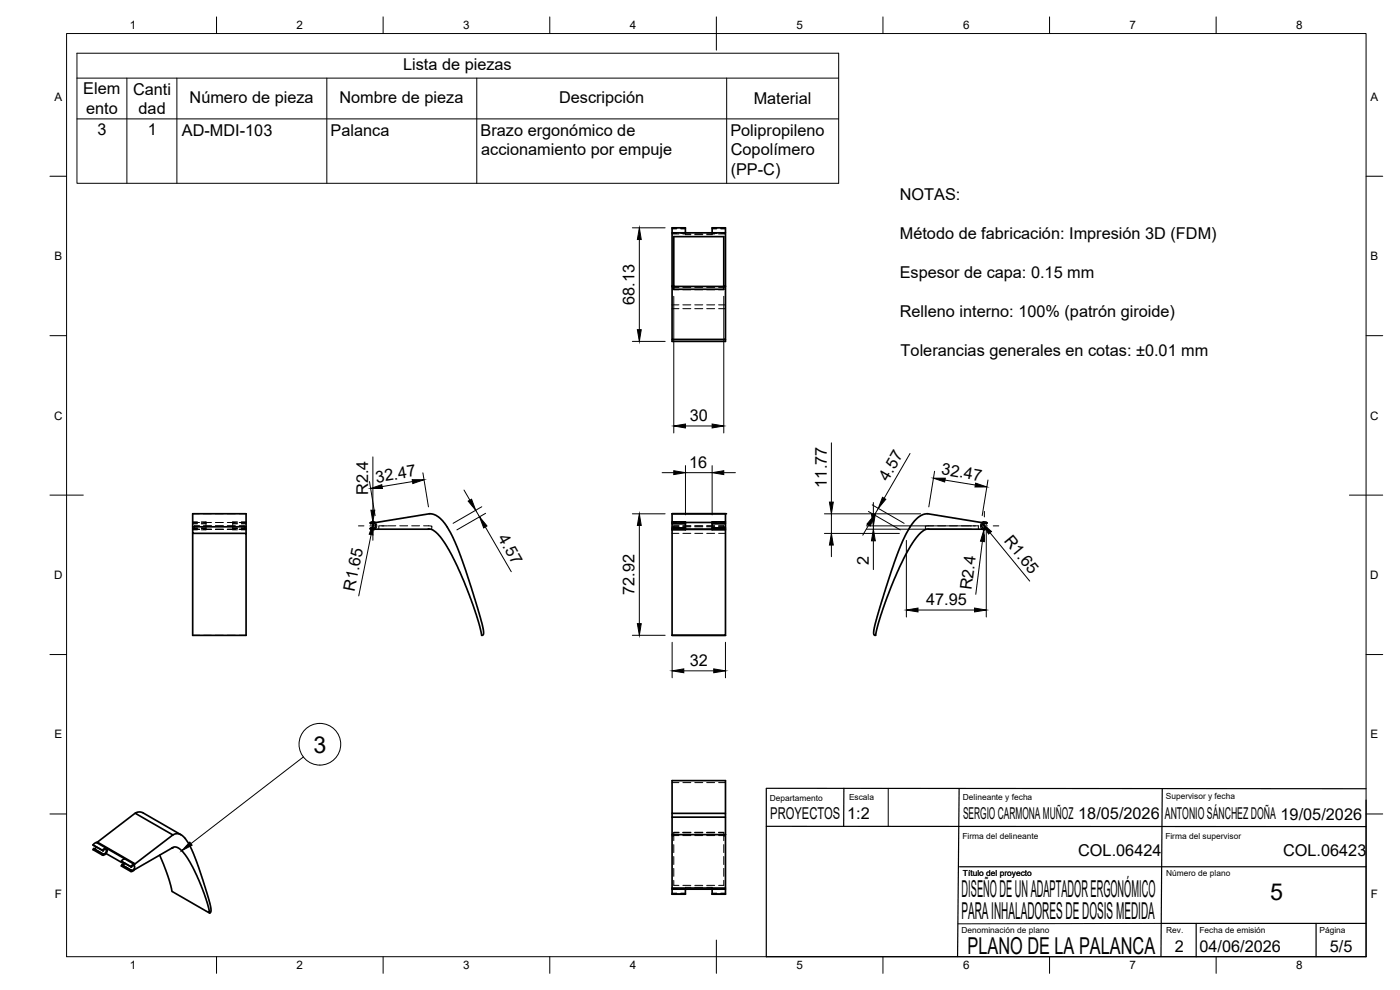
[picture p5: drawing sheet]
<svg xmlns="http://www.w3.org/2000/svg" width="420mm" height="297mm" viewBox="0 0 420 297" stroke-linecap="round" stroke-linejoin="round" font-family="sans-serif">
<!-- layer: Hidden -->
<g fill="none" stroke="#000" stroke-width=".3">
<path d="M201.7 68.6h1.4M201.7 68.4h1.4M201.7 70.2h2.1M201.7 70h1.4M204.3 68.6h1.4M204.3 68.4h1.4M204.3 70h1.4M204.9 70.2h2.4M205.7 69.9v.5h1.6M208.5 70.2h2.4M208.5 70.4h2.4M212.1 70.2h2.4"/>
<path d="M213.7 69.9v.5h-1.6M213.7 68.6h1.4M213.7 68.4h1.4M213.7 70h1.4M215.7 70.2h2M216.3 68.6h1.4M216.3 68.4h1.4M216.3 70h1.4M201.7 91.5h2.1M201.7 86.2h2.1M201.7 92.6h2.1M202.2 86.8l1.6 .1"/>
<path d="M202.2 86.9h1.6M204.9 86.9h2.4M204.9 91.5h2.4M204.9 86.2h2.4M204.9 92.6h2.4M208.5 86.9h2.4M208.5 91.5h2.4M208.5 86.2h2.4M208.5 92.6h2.4M212.1 86.9h2.4M212.1 91.5h2.4M212.1 86.2h2.4"/>
<path d="M212.1 92.6h2.4M215.7 91.5h2M215.7 86.2h2M215.7 92.6h2M217.2 86.8l-1.5 .1M217.2 86.9h-1.5M57.8 158.7l2.1 .1M57.8 156.8h2.1M57.8 158.6h1.4M57.8 156.9h1.4M57.8 154.1h2.1M57.8 158.4h1.4"/>
<path d="M57.8 157.2h1.4M57.8 159h1.4M57.8 156.6h1.4M58.3 157.8v1h1.6M59.9 157.8h-1.6h1.6M60.4 156.6h1.4v2.4h-1.4M60.4 158.6h1.4M60.4 156.9h1.4M60.4 158.4h1.4M60.4 157.2h1.4M61.1 158.8h2.4M61.1 157.8h2.4"/>
<path d="M61.1 156.8h2.4M61.1 154.1h2.4M64.6 158.8h2.4M64.6 157.8h2.4M64.6 156.8h2.4M64.6 154.1h2.4M68.2 158.8h2.4M68.2 157.8h2.4M68.2 156.8h2.4M68.2 154.1h2.4M69.8 158.6h1.4M69.8 156.9h1.4"/>
<path d="M69.8 158.4h1.4M69.8 157.2h1.4M71.2 156.6h-1.4v2.4h1.4M71.8 157.8h1.5h-1.5M71.8 156.8h2.1M71.8 154.1h2.1M72.4 158.6h1.5M72.4 156.9h1.5M72.4 158.4h1.5M72.4 157.2h1.5M72.4 159h1.5M72.4 156.6h1.5"/>
<path d="M73.3 157.8v1h-1.5M73.9 158.7l-2.1 .1M112.5 156.8a1.21 1.21 0 0 1 0 2M115.2 157.8h-1.5v1M116.4 157.8h2.4M120 157.8h2.3M123.5 157.8h2.4M127.1 157.8h2.5l-.1 1M201.7 158.1h2.1M201.7 156.8h1.4M201.7 158.6h1.4M201.7 156.9h1.4"/>
<path d="M202.2 158.8h1.6M202.2 158.8h5.1M202.2 157.8h1.6M203.1 158.8h-1.4h.5M203.8 157.8h-1.6v1M204.3 158.8h1.4M204.3 156.8h1.4M204.3 158.6h1.4M204.3 156.9h1.4M204.9 157.8h2.4M204.9 158.1h2.4M208.5 158.8h2.4"/>
<path d="M208.5 157.8h2.4M208.5 158.1h2.4M212.1 158.8h5.1M212.1 157.8h2.4M212.1 158.1h2.4M213.7 158.8h1.4M213.7 156.8h1.4M213.7 158.6h1.4M213.7 156.9h1.4M215.7 158.8h1.5M215.7 157.8h1.5v1M215.7 157.8h1.5"/>
<path d="M215.7 158.1h2M216.3 158.8h1.4M216.3 156.8h1.4M216.3 158.6h1.4M216.3 156.9h1.4M280.2 157.8h-2.5l.1 1M281.4 157.8h2.4M285 157.8h2.3M288.5 157.8h2.4M292.1 157.8h1.5v1M294.8 156.8a1.21 1.21 0 0 0 0 2M201.7 160h2.1"/>
<path d="M204.9 160h2.4M208.5 160h2.4M212.1 160h2.4M215.7 160h2M57.8 190.6h2.1M61.1 190.6h2.4M64.6 190.6h2.4M68.2 190.6h2.4M71.8 190.6h2.1M201.7 234.8h2.1M204.9 234.8h2.4M208.5 234.8h2.4"/>
<path d="M212.1 234.8h2.4M215.7 234.8h2M201.7 250.8h.5M202.2 250.7v1.5M202.2 253.4v2.4M202.2 257v2.4M202.2 249.9h1.6M202.2 249.8h1.6M202.2 250.7h1.6M203.8 249.7h-1.6v1M204.9 249.9h2.4M204.9 249.8h2.4"/>
<path d="M204.9 250.7h2.4M204.9 249.7h2.4M208.5 249.9h2.4M208.5 249.8h2.4M208.5 250.7h2.4M208.5 249.7h2.4M212.1 249.9h2.4M212.1 249.8h2.4M212.1 250.7h2.4M212.1 249.7h2.4M215.7 249.7h1.5v1M215.7 249.9h1.5"/>
<path d="M215.7 249.8h1.5M215.7 250.7h1.5M217.2 250.8h.5M217.2 250.7v1.5M217.2 253.4v2.4M217.2 257v2.4M201.7 268h1.4M201.7 266.6h1.4M202.2 260.6v2.3M202.2 264.1v1.5h1.6M204.3 268h1.4M204.3 266.6h1.4"/>
<path d="M204.9 265.6h2.4M207.3 266.2h-1.6v.6M208.5 265.6h2.4M208.5 266.2h2.4M212.1 266.2h1.6v.6M212.1 265.6h2.4M213.7 268h1.4M213.7 266.6h1.4M216.3 268h1.4M216.3 266.6h1.4M217.2 260.6v2.3M217.2 264.1v1.5h-1.5"/>
</g>
<!-- layer: Visible -->
<g fill="none" stroke="#000" stroke-width=".51">
<path d="M201.7 69.9h4M213.7 69.9h-8v-1.5h-4v17.5h.5v-14.9h15v14.9M213.7 69.9v-1.5h4v17.5h-.5M213.7 69.9h4M201.7 85.9h.5v.9h15v-.9h.5v15.9h-16zM202.2 85.9h15M201.7 101.8v.6h16v-.6M57.8 154.1h16.1v4h-16.1zM57.8 158.1v1.9h16.1v30.6h-16.1v-30.6M73.9 158.1v1.9M111.3 157.1a.85 .85 0 0 1 1.2 .1 .85 .85 0 0 1 0 1.2 .85 .85 0 0 1-1.2 0l-.2 .2a1.24 1.24 0 0 0 1.4 .2l16.6-.1 1 .4 1.1 .9 1.6 1.9 1.9 3 3.3 6.7 4.2 10.6 2.2 7.5a.52 .52 0 0 0 0 .6 .52 .52 0 0 0 .5 .2l.2-.5v-1.1l-1-3.8-5.8-18.2-3-6.9-1.4-2.4-1.7-1.9a4.9 4.9 0 0 0-3.3-1.6l-16.4 2.7a1.15 1.15 0 0 0-1.4 .1l.2 .3M201.7 159v31.6h16v-31.6"/>
<path d="M201.7 154.1h16M201.7 154.1v4.9M201.7 156.6h4v1.8M201.7 158.4h4M201.7 158.6h4M201.7 157.2h4M201.7 156.9h4M205.7 158.4v.6h-4M205.7 158.8h8M205.7 156.8h8M213.7 158.4h4M213.7 158.6h4"/>
<path d="M213.7 157.2h4M213.7 156.9h4M217.7 154.1v4.9M217.7 156.6h-4v2.4h4M296.3 156.9a1.6 1.6 0 0 0-1.9-.1l-16-2.7a6.7 6.7 0 0 0-5.2 4l-2.4 4.3-2.4 6.4-4.6 14.4-1.2 4.1-.4 2.4a.53 .53 0 0 0 0 .6 .53 .53 0 0 0 .6 .2l.7-3.2 1.5-4.8 3.5-9 3.8-8 1.9-3.1 1.8-2.2 1.3-1.1 .9-.4 16.6 .1a1.26 1.26 0 0 0 1.5-.2l-.3-.2a.82 .82 0 0 1-1.1 0 .82 .82 0 0 1-.1-1.2 .82 .82 0 0 1 1.2 0l.2-.3M201.7 190.6h.1M201.7 190.6h16M217.7 190.6h.1M27.9 253.5l3 1.8-.1-.1M27.9 253.5l2.9 1.7M28.1 254.6l-.2 .3 2.9 1.7M28.1 254.6l2.8 1.7"/>
<path d="M28.9 254.1l-.4 .4-.4 .1M29 252.8l2.8 1.6M29 252.8l-.6 .2-.5 .5M29.2 252.7l11.3 6.5M30.9 256.3l-.1 .3M31 255.3l.6-.5a.82 .82 0 0 1 .2 .9 .82 .82 0 0 1-.8 .5M31.8 254.4l8.5 4.9M31.8 256.1l5.5 3.1M31.8 256.1l-.5 .4-.5 .1M31.8 254.4l-.5 .2-.5 .6M32.1 254.6l.1 .6-.4 .9M36.6 259.5l2.8 1.6-.2 .4"/>
<path d="M36.6 259.5l-.2 .3 2.8 1.7M36.6 258.5l-.2-.1 3 1.7M36.6 259.5l2.8 1.6M37.4 259l-.4 .4-.4 .1M37.5 257.7l-.6 .2-.5 .5M40.3 259.3l-.8 .4-.2 .3 .1 .1M40.6 244l-11.6 8.8M47.9 256.6l2.6 6.6 1.1 4.2 11.3 6.6-1.6-5.7-3-7.2-2.7-4.6-1.2-1.4-1-.8-.8-.2-.7 .2-12.1 7.1h-.5M51.9 250.5l1.4-.4 1.3 .5 1 1 1.6 2.6 2.4 5.9 3.1 9.7 .6 3.1-.1 .7-.3 .4M51.9 250.5l-11.6 8.8M54.3 250.5l-11.5-6.7-1.1-.2-1.1 .4 11.3 6.5M201.7 245.2h16v5.2h-16z"/>
<path d="M201.7 250.4v17.9h4v-1.5M201.7 244v1.2M217.7 244v-9.8h-16v9.8h16v1.2M217.7 250.4v17.9h-4v-1.5M39.4 260.2l.7-.5a.82 .82 0 0 1 .2 .9 .82 .82 0 0 1-.8 .5M201.7 266.8h16M201.7 266.5h16"/>
</g>
<g fill="#000">
<circle cx="128.5" cy="158.8" r=".25"/>
<circle cx="217.7" cy="154.1" r=".25"/>
<circle cx="51.6" cy="254.5" r=".25"/>
</g>
<!-- layer: BORDER -->
<g fill="none" stroke="#000" stroke-width=".3">
<path d="M20 10.1h390v276.9h-390zM65 5.1v5M115 5.1v5M165 5.1v5M215 5.1v10M265 5.1v5M315 5.1v5M365 5.1v5M15 52.9h5M410 52.9h5M15 100.7h5M410 100.7h5"/>
<path d="M15 148.6h10M405 148.6h10M15 196.4h5M410 196.4h5M15 244.2h5M410 244.2h5M65 287v5M115 287v5M165 287v5M215 282.1v9.9M265 287v5M315 287v5"/>
<path d="M365 287v5"/>
</g>
<!-- layer: TITLEBLOCK -->
<path d="M230 236.6v50.4h180v-46.9M230 236.5l180 .2M253.3 236.5l-.1 11.5M287.8 236.6l-.4 50.4M348.8 236.6l-.4 50.4M230 247.9l180 .1M288 260.1h122M348.5 277.1h61.5M359 277.1v9.9M395 277.1v9.9" fill="none" stroke="#000" stroke-width=".36"/>
<path d="M266.6 236.5v11.5M348.5 277.1l-61 .1" fill="none" stroke="#000" stroke-width=".3"/>
<!-- layer: Smart Centers -->
<path d="M107.6 157.8h1.6M111 157.8h1.8M111.9 153.4v1.7M111.9 156.9v1.8M114.6 157.8h1.6M291.1 157.8h1.6M294.5 157.8h1.8M295.4 153.4v1.7M295.4 156.9v1.8M298.1 157.8h1.6M111.9 160.5v1.6M295.4 160.5v1.6" fill="none" stroke="#000" stroke-width=".3"/>
<!-- layer: FD_Dimensions -->
<g fill="none" stroke="#000" stroke-width=".3">
<path d="M189.8 68.4h9.8M191.9 71.9v27M202.2 88.9v41M217.2 88.9v41M189.8 102.4h9.8M111.9 137.1v16M205.7 139.7v14.8M205.7 127.8h8M213.7 139.7v14.8M249.5 132.9v17.8M273.1 136.1l-7.8 13.4M110.9 144.5l1.7 10.2"/>
<path d="M112.2 156.6h-.3v1.2M123.8 144.5l-9.1 1.5M126.9 141.9l1.7 10.2M139.3 147l1.7 3.1M142.8 153.1l1.1 2M144.6 152l-8.6 5M145.6 158.1l7.8 13.4M145.7 154l-8.6 5M189.8 154.2h9.8M191.9 157.7v29.4M198.7 141.8h3.5M205.7 141.8h8"/>
<path d="M217.2 141.8h3.5M247.4 154.2h28.9M249.5 154.2v5.8M260 157.8h31.5M260 158.8h31.5M260.6 153.5l9.6 5.5M260.7 157.6l-1.8 3M261.8 151.5l9.5 5.5M262.1 150.8v3.5M262.1 157.8v1M263.6 152.5l-1.2 2M280.5 141.4l-1.8 10.7"/>
<path d="M283.6 144l9.1 1.5M295.4 157.8v1.2M296 159.3v25.8M296.5 144l-1.7 10.7M297.1 159.8l11.9 14.6M111.4 160.4l-3.7 18.4M247.4 160h22.5M249.5 163.5v3.5M262.1 162.3v8.6M272 162.1v23M294.8 162.4l-2 15.9M189.8 190.6h9.8"/>
<path d="M201.7 192.7v10.7M217.7 192.7v10.7M275.5 183h17M205.2 201.3h9"/>
</g>
<g fill="#000" stroke="#000" stroke-width=".3">
<path d="M191.9 68.4l.5 3.5h-1.1zM191.3 98.9h1.1l-.5 3.5zM202.2 127.8l3.5-.6v1.2zM213.7 127.2l3.5 .6-3.5 .6zM111.3 153.1h1.2l-.6 3.5zM111.2 146.6l3.4-1.2 .2 1.2zM123.7 143.9h3.6l-3.4 1.2zM140.5 150.4l1-.6 1.3 3.3zM143.9 155.1l2.3 2.7-1 .6zM191.9 154.2l.5 3.5h-1.1zM202.2 141.2l3.5 .6-3.5 .6zM213.7 141.8l3.5-.6v1.2z"/>
<path d="M248.9 150.7h1.2l-.6 3.5zM262.4 154.5l-1.2 3.3-1-.5zM261.5 154.3h1.2l-.6 3.5zM264.8 149.2l1 .6-2.2 2.7zM280.1 143.5h3.6l-.2 1.1zM292.8 145l3.4 1.1h-3.6zM294.9 157.1l2.7 2.4-.9 .7zM112.1 157l-.1 3.5-1.2-.2zM249.5 160l.6 3.5h-1.2zM262.1 158.8l.6 3.5h-1.2zM295.3 159l.1 3.5-1.1-.1zM191.3 187.1h1.1l-.5 3.5z"/>
<path d="M272 183l3.5-.6v1.2zM292.5 182.4l3.5 .6-3.5 .6zM201.7 201.3l3.5-.6v1.2zM214.2 200.7l3.5 .6-3.5 .6z"/>
</g>
<!-- layer: Parts Lists -->
<path d="M23.1 16h228.6v39h-228.6zM23.1 23.4h228.6M23.1 35.7h228.6M38.1 23.4v31.6M53.1 23.4v31.6M98.1 23.4v31.6M143.1 23.4v31.6M218.1 23.4v31.6" fill="none" stroke="#000" stroke-width=".3"/>
<!-- layer: Balloons -->
<circle cx="96" cy="223.3" r="6.3" fill="none" stroke="#000" stroke-width=".3"/>
<!-- layer: 0 -->
<path d="M57 252.7l.7 .9-3.2 1.7z" fill="#000" stroke="#000" stroke-width=".3"/>
<path d="M91 227.1l-33.7 26" fill="none" stroke="#000" stroke-width=".3"/>
<g font-size="7">
<text x="94.1" y="225.8">3</text>
<text x="288.6" y="269.2">DISEÑO DE UN ADAPTADOR ERGONÓMICO</text>
<text x="381.2" y="270">5</text>
<text x="288.5" y="275.7">PARA INHALADORES DE DOSIS MEDIDA</text>
<text x="290.4" y="286.2">PLANO DE LA PALANCA</text>
</g>
<g font-size="4.9">
<text x="121" y="21">Lista de piezas</text>
<text x="25" y="28.3">Elem</text>
<text x="39.9" y="28.4">Canti</text>
<text x="25.8" y="34.2">ento</text>
<text x="41.6" y="34.2">dad</text>
<text x="56.9" y="30.8">Número de pieza</text>
<text x="101.9" y="30.8">Nombre de pieza</text>
<text x="167.8" y="30.8">Descripción</text>
<text x="226.2" y="31.3">Material</text>
<text x="29.2" y="40.6">3</text>
<text x="44.4" y="40.6">1</text>
<text x="54.6" y="40.7">AD-MDI-103</text>
<text x="99.2" y="40.7">Palanca</text>
<text x="144.2" y="40.7">Brazo ergonómico de</text>
<text x="219.2" y="40.7">Polipropileno</text>
<text x="144.4" y="46.5">accionamiento por empuje</text>
<text x="219.3" y="46.6">Copolímero</text>
<text x="219.3" y="52.5">(PP-C)</text>
<text x="270" y="59.9">NOTAS:</text>
<text x="270" y="71.6">Método de fabricación: Impresión 3D (FDM)</text>
<text x="270" y="83.3">Espesor de capa: 0.15 mm</text>
<text x="190.4" y="91.5" transform="rotate(-90 190.4 91.5)">68.13</text>
<text x="270" y="95">Relleno interno: 100% (patrón giroide)</text>
<text x="270.3" y="106.7">Tolerancias generales en cotas: ±0.01 mm</text>
<text x="207" y="126.4">30</text>
<text x="206.8" y="140.4">16</text>
<text x="282.4" y="142.4" transform="rotate(9 282.4 142.4)">32.47</text>
<text x="110.5" y="148.6" transform="rotate(-90 110.5 148.6)">R2.4</text>
<text x="113" y="144.8" transform="rotate(-9 113 144.8)">32.47</text>
<text x="248.1" y="146.3" transform="rotate(-90 248.1 146.3)">11.77</text>
<text x="266.5" y="144.6" transform="rotate(-60 266.5 144.6)">4.57</text>
<text x="149.3" y="161.6" transform="rotate(60 149.3 161.6)">4.57</text>
<text x="301.1" y="162.4" transform="rotate(51 301.1 162.4)">R1.65</text>
<text x="260.7" y="169.6" transform="rotate(-90 260.7 169.6)">2</text>
<text x="106.4" y="177.5" transform="rotate(-79 106.4 177.5)">R1.65</text>
<text x="190.4" y="178.5" transform="rotate(-90 190.4 178.5)">72.92</text>
<text x="291.6" y="177.2" transform="rotate(-83 291.6 177.2)">R2.4</text>
<text x="277.9" y="181.6">47.95</text>
<text x="207" y="199.8">32</text>
<text x="231.2" y="245.8">PROYECTOS 1:2</text>
<text x="289" y="245.9">SERGIO CARMONA MUÑOZ 18/05/2026 ANTONIO SÁNCHEZ DOÑA 19/05/2026</text>
<text x="323.6" y="256.7">COL.06424</text>
<text x="385.1" y="256.9">COL.06423</text>
<text x="352.6" y="285.7">2</text>
<text x="360" y="285.5">04/06/2026</text>
<text x="399.1" y="285.7">5/5</text>
</g>
<g font-size="3.5">
<text x="39" y="8.8">1</text>
<text x="89" y="8.8">2</text>
<text x="139" y="8.8">3</text>
<text x="189" y="8.8">4</text>
<text x="239" y="8.8">5</text>
<text x="289" y="8.8">6</text>
<text x="339" y="8.8">7</text>
<text x="389" y="8.8">8</text>
<text x="16.3" y="30.2">A</text>
<text x="411.3" y="30.2">A</text>
<text x="16.3" y="78">B</text>
<text x="411.3" y="78">B</text>
<text x="16.2" y="125.9">C</text>
<text x="411.2" y="125.9">C</text>
<text x="16.2" y="173.7">D</text>
<text x="411.2" y="173.7">D</text>
<text x="16.3" y="221.6">E</text>
<text x="411.3" y="221.6">E</text>
<text x="16.4" y="269.4">F</text>
<text x="411.4" y="269.4">F</text>
<text x="39" y="290.8">1</text>
<text x="89" y="290.8">2</text>
<text x="139" y="290.8">3</text>
<text x="189" y="290.8">4</text>
<text x="239" y="290.8">5</text>
<text x="289" y="290.8">6</text>
<text x="339" y="290.8">7</text>
<text x="389" y="290.8">8</text>
</g>
<g font-size="2.5">
<text x="349.9" y="239.9">Supervisor y fecha</text>
<text x="231" y="240.2">Departamento</text>
<text x="254.8" y="240">Escala</text>
<text x="289" y="240.1">Delineante y fecha</text>
<text x="288.9" y="251.6">Firma del delineante</text>
<text x="349.7" y="251.6">Firma del supervisor</text>
<text x="289" y="262.9">Título del proyecto</text>
<text x="350" y="262.9">Número de plano</text>
<text x="288.5" y="279.9">Denominación de plano</text>
<text x="350" y="279.9">Rev.</text>
<text x="360" y="279.9">Fecha de emisión</text>
<text x="396" y="279.9">Página</text>
</g>
</svg>
